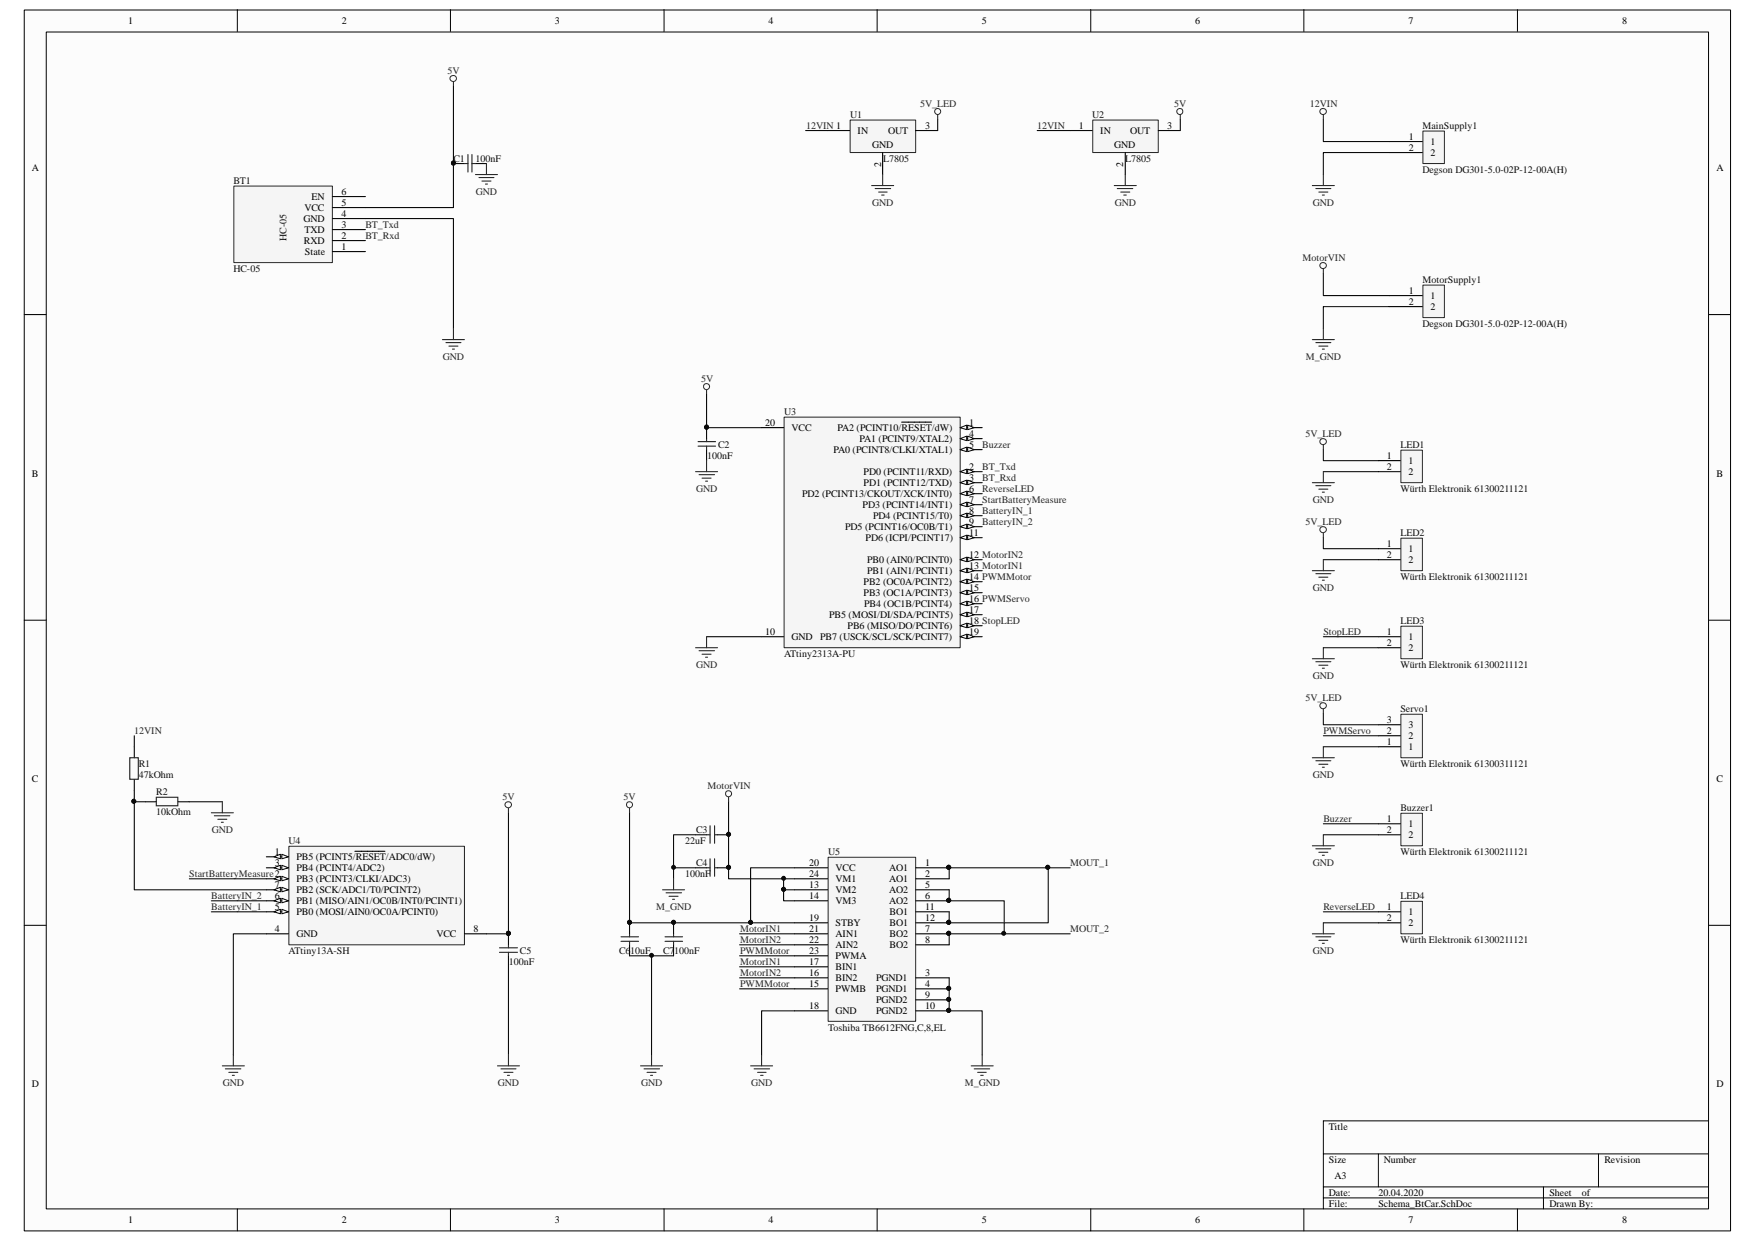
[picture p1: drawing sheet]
<svg xmlns="http://www.w3.org/2000/svg" width="297mm" height="210mm" viewBox="0 0 297 210" stroke-linecap="round" stroke-linejoin="round" font-family="sans-serif">
<path d="M4.2 1.8h288.7v206.6h-288.7z" fill="#fcfcfc"/>
<path d="M4.1 1.7h288.8v206.7h-288.8z" fill="none" stroke="#000" stroke-width=".17"/>
<path d="M7.9 5.5h281.3v199.1h-281.3z" fill="#fcfcfc"/>
<g fill="none" stroke="#000" stroke-width=".17">
<path d="M7.8 5.4h281.4v199.2h-281.4zM40.2 1.6v3.7M76.2 1.6v3.7M112.4 1.6v3.7M148.5 1.6v3.7M184.6 1.6v3.7M220.7 1.6v3.7M256.8 1.6v3.7M4.1 53.3h3.7M289.2 53.3h3.7M4.1 105h3.7M289.2 105h3.7"/>
<path d="M4.1 156.6h3.7M289.2 156.6h3.7M224 195.3h65.2M233.3 195.3v5.6M270.5 195.3v5.6M289.2 189.7h-65.2v14.9M40.2 204.6v3.8M76.2 204.6v3.8M112.4 204.6v3.8M148.5 204.6v3.8M184.6 204.6v3.8M220.7 204.6v3.8"/>
<path d="M224 200.9h65.2M224 202.8h65.2M256.8 204.6v3.8M261.2 200.9v3.7"/>
</g>
<path d="M132.8 70.7h29.7v38.9h-29.7z" fill="#f5f5f5"/>
<path d="M132.7 70.6h29.8v39h-29.8z" fill="none" stroke="#262626" stroke-width=".17"/>
<path d="M162.5 72.4h3.7" fill="none" stroke="#000" stroke-width=".19"/>
<path d="M162.5 72.4l1.1-.4v.7z" fill="#fcfcfc"/>
<path d="M162.5 72.4l1.1-.4v.7z" fill="none" stroke="#000" stroke-width=".17"/>
<path d="M163.8 72l1.1 .4-1.1 .3z" fill="#fcfcfc"/>
<path d="M163.8 72l1.1 .4-1.1 .3z" fill="none" stroke="#000" stroke-width=".17"/>
<path d="M152.6 71.5h5.1M162.5 79.8h3.7" fill="none" stroke="#000" stroke-width=".19"/>
<path d="M162.5 79.8l1.1-.4v.8z" fill="#fcfcfc"/>
<path d="M162.5 79.8l1.1-.4v.8z" fill="none" stroke="#000" stroke-width=".17"/>
<path d="M163.8 79.4l1.1 .4-1.1 .4z" fill="#fcfcfc"/>
<path d="M163.8 79.4l1.1 .4-1.1 .4z" fill="none" stroke="#000" stroke-width=".17"/>
<path d="M162.5 81.7h3.7" fill="none" stroke="#000" stroke-width=".19"/>
<path d="M162.5 81.7l1.1-.4v.7z" fill="#fcfcfc"/>
<path d="M162.5 81.7l1.1-.4v.7z" fill="none" stroke="#000" stroke-width=".17"/>
<path d="M163.8 81.3l1.1 .4-1.1 .3z" fill="#fcfcfc"/>
<path d="M163.8 81.3l1.1 .4-1.1 .3z" fill="none" stroke="#000" stroke-width=".17"/>
<path d="M162.5 74.3h3.7" fill="none" stroke="#000" stroke-width=".19"/>
<path d="M162.5 74.3l1.1-.5v.8z" fill="#fcfcfc"/>
<path d="M162.5 74.3l1.1-.5v.8z" fill="none" stroke="#000" stroke-width=".17"/>
<path d="M163.8 73.8l1.1 .5-1.1 .3z" fill="#fcfcfc"/>
<path d="M163.8 73.8l1.1 .5-1.1 .3z" fill="none" stroke="#000" stroke-width=".17"/>
<path d="M162.5 76.1h3.7" fill="none" stroke="#000" stroke-width=".19"/>
<path d="M162.5 76.1l1.1-.4v.8z" fill="#fcfcfc"/>
<path d="M162.5 76.1l1.1-.4v.8z" fill="none" stroke="#000" stroke-width=".17"/>
<path d="M163.8 75.7l1.1 .4-1.1 .4z" fill="#fcfcfc"/>
<path d="M163.8 75.7l1.1 .4-1.1 .4z" fill="none" stroke="#000" stroke-width=".17"/>
<path d="M162.5 83.6h3.7" fill="none" stroke="#000" stroke-width=".19"/>
<path d="M162.5 83.6l1.1-.5v.8z" fill="#fcfcfc"/>
<path d="M162.5 83.6l1.1-.5v.8z" fill="none" stroke="#000" stroke-width=".17"/>
<path d="M163.8 83.1l1.1 .5-1.1 .3z" fill="#fcfcfc"/>
<path d="M163.8 83.1l1.1 .5-1.1 .3z" fill="none" stroke="#000" stroke-width=".17"/>
<path d="M162.5 85.4h3.7" fill="none" stroke="#000" stroke-width=".19"/>
<path d="M162.5 85.4l1.1-.4v.8z" fill="#fcfcfc"/>
<path d="M162.5 85.4l1.1-.4v.8z" fill="none" stroke="#000" stroke-width=".17"/>
<path d="M163.8 85l1.1 .4-1.1 .4z" fill="#fcfcfc"/>
<path d="M163.8 85l1.1 .4-1.1 .4z" fill="none" stroke="#000" stroke-width=".17"/>
<path d="M162.5 87.3h3.7" fill="none" stroke="#000" stroke-width=".19"/>
<path d="M162.5 87.3l1.1-.4v.7z" fill="#fcfcfc"/>
<path d="M162.5 87.3l1.1-.4v.7z" fill="none" stroke="#000" stroke-width=".17"/>
<path d="M163.8 86.9l1.1 .4-1.1 .3z" fill="#fcfcfc"/>
<path d="M163.8 86.9l1.1 .4-1.1 .3z" fill="none" stroke="#000" stroke-width=".17"/>
<path d="M162.5 89.2h3.7" fill="none" stroke="#000" stroke-width=".19"/>
<path d="M162.5 89.2l1.1-.5v.8z" fill="#fcfcfc"/>
<path d="M162.5 89.2l1.1-.5v.8z" fill="none" stroke="#000" stroke-width=".17"/>
<path d="M163.8 88.7l1.1 .5-1.1 .3z" fill="#fcfcfc"/>
<path d="M163.8 88.7l1.1 .5-1.1 .3z" fill="none" stroke="#000" stroke-width=".17"/>
<path d="M128.9 72.4h3.7M128.9 107.8h3.7M162.5 107.8h3.7" fill="none" stroke="#000" stroke-width=".19"/>
<path d="M162.5 107.8l1.1-.4v.7z" fill="#fcfcfc"/>
<path d="M162.5 107.8l1.1-.4v.7z" fill="none" stroke="#000" stroke-width=".17"/>
<path d="M163.8 107.4l1.1 .4-1.1 .3z" fill="#fcfcfc"/>
<path d="M163.8 107.4l1.1 .4-1.1 .3z" fill="none" stroke="#000" stroke-width=".17"/>
<path d="M162.5 105.9h3.7" fill="none" stroke="#000" stroke-width=".19"/>
<path d="M162.5 105.9l1.1-.4v.8z" fill="#fcfcfc"/>
<path d="M162.5 105.9l1.1-.4v.8z" fill="none" stroke="#000" stroke-width=".17"/>
<path d="M163.8 105.5l1.1 .4-1.1 .4z" fill="#fcfcfc"/>
<path d="M163.8 105.5l1.1 .4-1.1 .4z" fill="none" stroke="#000" stroke-width=".17"/>
<path d="M162.5 104.1h3.7" fill="none" stroke="#000" stroke-width=".19"/>
<path d="M162.5 104.1l1.1-.5v.8z" fill="#fcfcfc"/>
<path d="M162.5 104.1l1.1-.5v.8z" fill="none" stroke="#000" stroke-width=".17"/>
<path d="M163.8 103.6l1.1 .5-1.1 .3z" fill="#fcfcfc"/>
<path d="M163.8 103.6l1.1 .5-1.1 .3z" fill="none" stroke="#000" stroke-width=".17"/>
<path d="M162.5 102.2h3.7" fill="none" stroke="#000" stroke-width=".19"/>
<path d="M162.5 102.2l1.1-.4v.7z" fill="#fcfcfc"/>
<path d="M162.5 102.2l1.1-.4v.7z" fill="none" stroke="#000" stroke-width=".17"/>
<path d="M163.8 101.8l1.1 .4-1.1 .3z" fill="#fcfcfc"/>
<path d="M163.8 101.8l1.1 .4-1.1 .3z" fill="none" stroke="#000" stroke-width=".17"/>
<path d="M162.5 100.3h3.7" fill="none" stroke="#000" stroke-width=".19"/>
<path d="M162.5 100.3l1.1-.4v.8z" fill="#fcfcfc"/>
<path d="M162.5 100.3l1.1-.4v.8z" fill="none" stroke="#000" stroke-width=".17"/>
<path d="M163.8 99.9l1.1 .4-1.1 .4z" fill="#fcfcfc"/>
<path d="M163.8 99.9l1.1 .4-1.1 .4z" fill="none" stroke="#000" stroke-width=".17"/>
<path d="M162.5 98.5h3.7" fill="none" stroke="#000" stroke-width=".19"/>
<path d="M162.5 98.5l1.1-.5v.8z" fill="#fcfcfc"/>
<path d="M162.5 98.5l1.1-.5v.8z" fill="none" stroke="#000" stroke-width=".17"/>
<path d="M163.8 98l1.1 .5-1.1 .3z" fill="#fcfcfc"/>
<path d="M163.8 98l1.1 .5-1.1 .3z" fill="none" stroke="#000" stroke-width=".17"/>
<path d="M162.5 96.6h3.7" fill="none" stroke="#000" stroke-width=".19"/>
<path d="M162.5 96.6l1.1-.4v.7z" fill="#fcfcfc"/>
<path d="M162.5 96.6l1.1-.4v.7z" fill="none" stroke="#000" stroke-width=".17"/>
<path d="M163.8 96.2l1.1 .4-1.1 .3z" fill="#fcfcfc"/>
<path d="M163.8 96.2l1.1 .4-1.1 .3z" fill="none" stroke="#000" stroke-width=".17"/>
<path d="M162.5 94.7h3.7" fill="none" stroke="#000" stroke-width=".19"/>
<path d="M162.5 94.7l1.1-.4v.8z" fill="#fcfcfc"/>
<path d="M162.5 94.7l1.1-.4v.8z" fill="none" stroke="#000" stroke-width=".17"/>
<path d="M163.8 94.3l1.1 .4-1.1 .4z" fill="#fcfcfc"/>
<path d="M163.8 94.3l1.1 .4-1.1 .4z" fill="none" stroke="#000" stroke-width=".17"/>
<path d="M162.5 91h3.7" fill="none" stroke="#000" stroke-width=".19"/>
<path d="M162.5 91l1.1-.4v.8z" fill="#fcfcfc"/>
<path d="M162.5 91l1.1-.4v.8z" fill="none" stroke="#000" stroke-width=".17"/>
<path d="M163.8 90.6l1.1 .4-1.1 .4z" fill="#fcfcfc"/>
<path d="M163.8 90.6l1.1 .4-1.1 .4z" fill="none" stroke="#000" stroke-width=".17"/>
<path d="M39.7 31.6h16.6v12.8h-16.6z" fill="#f5f5f5"/>
<path d="M39.6 31.5h16.7v12.9h-16.7z" fill="none" stroke="#262626" stroke-width=".17"/>
<path d="M56.3 38.9h5.5M56.3 37h5.5M56.3 35.1h5.5M56.3 33.3h5.5M56.3 42.6h5.5M56.3 40.7h5.5" fill="none" stroke="#000" stroke-width=".19"/>
<path d="M237.2 106.1h3.5v5.4h-3.5z" fill="#f5f5f5"/>
<path d="M237.1 106h3.6v5.5h-3.6z" fill="none" stroke="#262626" stroke-width=".17"/>
<path d="M233.3 107.8h3.7M233.3 109.6h3.7" fill="none" stroke="#000" stroke-width=".19"/>
<path d="M237.2 76.3h3.5v5.4h-3.5z" fill="#f5f5f5"/>
<path d="M237.1 76.2h3.6v5.5h-3.6z" fill="none" stroke="#262626" stroke-width=".17"/>
<path d="M233.3 78h3.7M233.3 79.8h3.7" fill="none" stroke="#000" stroke-width=".19"/>
<path d="M237.2 121h3.5v7.3h-3.5z" fill="#f5f5f5"/>
<path d="M237.1 120.9h3.6v7.4h-3.6z" fill="none" stroke="#262626" stroke-width=".17"/>
<path d="M233.3 126.4h3.7M233.3 124.5h3.7M233.3 122.7h3.7" fill="none" stroke="#000" stroke-width=".19"/>
<path d="M237.2 137.8h3.5v5.4h-3.5z" fill="#f5f5f5"/>
<path d="M237.1 137.7h3.6v5.5h-3.6z" fill="none" stroke="#262626" stroke-width=".17"/>
<path d="M233.3 139.4h3.7M233.3 141.3h3.7" fill="none" stroke="#000" stroke-width=".19"/>
<path d="M237.2 91.2h3.5v5.4h-3.5z" fill="#f5f5f5"/>
<g fill="none" stroke="#262626" stroke-width=".17">
<path d="M237.1 91.1h3.6v5.5h-3.6z"/>
<circle cx="119.6" cy="65.4" r=".52"/>
</g>
<path d="M233.3 92.9h3.7M233.3 94.7h3.7" fill="none" stroke="#000" stroke-width=".19"/>
<path d="M61.8 37h14.9v18.6M119.6 66.8v5.6h9.3M224 79.8h9.3M224 94.7h9.3M119.6 107.8h9.3M224 107.8h9.3M224 109.6h9.3M224 124.5h9.3M224 126.4h9.3M224 139.4h9.3M224 141.3h9.3" fill="none" stroke="#0e0e0e" stroke-width=".19"/>
<g fill="none" stroke="#262626" stroke-width=".19">
<path d="M222.1 31.4h3.7M222.7 31.9h2.6M223.2 32.5h1.5M223.8 33h.4M224 29.5v1.9M74.9 57.5h3.7M75.5 58h2.5M76 58.6h1.5M76.6 59.1h.3M76.7 55.6v1.9M119.6 66v.8M224 79.8v1.9"/>
<path d="M222.1 81.7h3.7M222.1 96.6h3.7M222.7 82.2h2.6M222.7 97.1h2.6M223.2 82.8h1.5M223.2 97.7h1.5M223.8 83.3h.4M223.8 98.2h.4M224 94.7v1.9M117.7 109.6h3.8M118.3 110.2h2.6M118.8 110.7h1.6"/>
<path d="M119.4 111.3h.4M119.6 107.8v1.8M222.1 111.5h3.7M222.7 112h2.6M223.2 112.6h1.5M223.8 113.1h.4M224 109.6v1.9M222.1 128.3h3.7M222.7 128.8h2.6M223.2 129.4h1.5M223.8 129.9h.4M224 126.4v1.9"/>
<path d="M222.1 143.2h3.7M222.7 143.7h2.6M223.2 144.3h1.5M223.8 144.8h.4M224 141.3v1.9M110.3 178.6v1.8M108.4 180.4h3.7M109 180.9h2.6M109.5 181.5h1.5M110.1 182h.3"/>
</g>
<circle cx="119.6" cy="72.3" r=".33" fill="#0e0e0e"/>
<circle cx="119.6" cy="72.3" r=".33" fill="none" stroke="#0e0e0e" stroke-width=".17"/>
<g fill="none" stroke="#262626" stroke-width=".17">
<circle cx="76.7" cy="13.3" r=".53"/>
<circle cx="224" cy="74.8" r=".54"/>
<circle cx="224" cy="89.7" r=".54"/>
<circle cx="224" cy="119.5" r=".54"/>
</g>
<path d="M76.7 13.9v.7M224 75.4v.7M224 90.3v.7M224 120.1v.7" fill="none" stroke="#262626" stroke-width=".19"/>
<path d="M76.7 14.6v20.5h-14.9M224 76.1v1.9h9.3M224 91v1.9h9.3M224 120.8v1.9h9.3" fill="none" stroke="#0e0e0e" stroke-width=".19"/>
<path d="M237.2 152.7h3.5v5.4h-3.5z" fill="#f5f5f5"/>
<path d="M237.1 152.6h3.6v5.5h-3.6z" fill="none" stroke="#262626" stroke-width=".17"/>
<path d="M233.3 154.3h3.7M233.3 156.2h3.7" fill="none" stroke="#000" stroke-width=".19"/>
<path d="M222.1 158.1h3.7M222.7 158.6h2.6M223.2 159.2h1.5M223.8 159.7h.4M224 156.2v1.9" fill="none" stroke="#262626" stroke-width=".19"/>
<path d="M224 156.2h9.3M224 154.3h9.3" fill="none" stroke="#0e0e0e" stroke-width=".19"/>
<path d="M49 143.3h29.6v16.6h-29.6z" fill="#f5f5f5"/>
<path d="M48.9 143.3h29.7v16.6h-29.7z" fill="none" stroke="#262626" stroke-width=".17"/>
<path d="M45.1 145h3.7" fill="none" stroke="#000" stroke-width=".19"/>
<path d="M47.7 144.6l1.1 .4-1.1 .4z" fill="#fcfcfc"/>
<path d="M47.7 144.6l1.1 .4-1.1 .4z" fill="none" stroke="#000" stroke-width=".17"/>
<path d="M46.4 145l1.1-.4v.8z" fill="#fcfcfc"/>
<path d="M46.4 145l1.1-.4v.8z" fill="none" stroke="#000" stroke-width=".17"/>
<path d="M45.1 148.8h3.7M60.1 144.1h5" fill="none" stroke="#000" stroke-width=".19"/>
<path d="M47.7 148.3l1.1 .5-1.1 .3z" fill="#fcfcfc"/>
<path d="M47.7 148.3l1.1 .5-1.1 .3z" fill="none" stroke="#000" stroke-width=".17"/>
<path d="M46.4 148.8l1.1-.5v.8z" fill="#fcfcfc"/>
<path d="M46.4 148.8l1.1-.5v.8z" fill="none" stroke="#000" stroke-width=".17"/>
<path d="M45.1 146.9h3.7" fill="none" stroke="#000" stroke-width=".19"/>
<path d="M47.7 146.5l1.1 .4-1.1 .3z" fill="#fcfcfc"/>
<path d="M47.7 146.5l1.1 .4-1.1 .3z" fill="none" stroke="#000" stroke-width=".17"/>
<path d="M46.4 146.9l1.1-.4v.7z" fill="#fcfcfc"/>
<path d="M46.4 146.9l1.1-.4v.7z" fill="none" stroke="#000" stroke-width=".17"/>
<path d="M45.1 158.1h3.7M45.1 154.3h3.7" fill="none" stroke="#000" stroke-width=".19"/>
<path d="M47.7 153.9l1.1 .4-1.1 .4z" fill="#fcfcfc"/>
<path d="M47.7 153.9l1.1 .4-1.1 .4z" fill="none" stroke="#000" stroke-width=".17"/>
<path d="M46.4 154.3l1.1-.4v.8z" fill="#fcfcfc"/>
<path d="M46.4 154.3l1.1-.4v.8z" fill="none" stroke="#000" stroke-width=".17"/>
<path d="M45.1 152.5h3.7" fill="none" stroke="#000" stroke-width=".19"/>
<path d="M47.7 152.1l1.1 .4-1.1 .3z" fill="#fcfcfc"/>
<path d="M47.7 152.1l1.1 .4-1.1 .3z" fill="none" stroke="#000" stroke-width=".17"/>
<path d="M46.4 152.5l1.1-.4v.7z" fill="#fcfcfc"/>
<path d="M46.4 152.5l1.1-.4v.7z" fill="none" stroke="#000" stroke-width=".17"/>
<path d="M45.1 150.6h3.7" fill="none" stroke="#000" stroke-width=".19"/>
<path d="M47.7 150.2l1.1 .4-1.1 .4z" fill="#fcfcfc"/>
<path d="M47.7 150.2l1.1 .4-1.1 .4z" fill="none" stroke="#000" stroke-width=".17"/>
<path d="M46.4 150.6l1.1-.4v.8z" fill="#fcfcfc"/>
<path d="M46.4 150.6l1.1-.4v.8z" fill="none" stroke="#000" stroke-width=".17"/>
<path d="M78.6 158.1h3.7" fill="none" stroke="#000" stroke-width=".19"/>
<path d="M185 20.4h11v5.4h-11z" fill="#f5f5f5"/>
<path d="M185 20.3h11v5.5h-11z" fill="none" stroke="#262626" stroke-width=".17"/>
<path d="M181.1 22.1h3.8M190.5 25.8v3.7M196 22.1h3.8" fill="none" stroke="#000" stroke-width=".19"/>
<path d="M144 20.4h11v5.4h-11z" fill="#f5f5f5"/>
<path d="M143.9 20.3h11.1v5.5h-11.1z" fill="none" stroke="#262626" stroke-width=".17"/>
<path d="M140.1 22.1h3.7M149.4 25.8v3.7M155 22.1h3.7" fill="none" stroke="#000" stroke-width=".19"/>
<path d="M140.2 145.2h14.8v27.7h-14.8z" fill="#f5f5f5"/>
<path d="M140.2 145.1h14.8v27.8h-14.8z" fill="none" stroke="#262626" stroke-width=".17"/>
<path d="M155 146.9h5.7" fill="none" stroke="#000" stroke-width=".19"/>
<circle cx="160.6" cy="146.8" r=".33" fill="#0e0e0e"/>
<circle cx="160.6" cy="146.8" r=".33" fill="none" stroke="#0e0e0e" stroke-width=".17"/>
<path d="M155 148.8h5.7M155 165.5h5.7M155 167.4h5.7" fill="none" stroke="#000" stroke-width=".19"/>
<circle cx="160.6" cy="167.3" r=".33" fill="#0e0e0e"/>
<circle cx="160.6" cy="167.3" r=".33" fill="none" stroke="#0e0e0e" stroke-width=".17"/>
<path d="M155 150.6h5.7M155 152.5h5.7" fill="none" stroke="#000" stroke-width=".19"/>
<circle cx="160.6" cy="152.4" r=".33" fill="#0e0e0e"/>
<circle cx="160.6" cy="152.4" r=".33" fill="none" stroke="#0e0e0e" stroke-width=".17"/>
<path d="M155 158.1h5.7" fill="none" stroke="#000" stroke-width=".19"/>
<circle cx="160.6" cy="158" r=".33" fill="#0e0e0e"/>
<circle cx="160.6" cy="158" r=".33" fill="none" stroke="#0e0e0e" stroke-width=".17"/>
<path d="M155 159.9h5.7M155 169.2h5.7" fill="none" stroke="#000" stroke-width=".19"/>
<circle cx="160.6" cy="169.2" r=".33" fill="#0e0e0e"/>
<circle cx="160.6" cy="169.2" r=".33" fill="none" stroke="#0e0e0e" stroke-width=".17"/>
<path d="M155 171.1h5.7" fill="none" stroke="#000" stroke-width=".19"/>
<circle cx="160.6" cy="171" r=".33" fill="#0e0e0e"/>
<circle cx="160.6" cy="171" r=".33" fill="none" stroke="#0e0e0e" stroke-width=".17"/>
<path d="M155 154.3h5.7M155 156.2h5.7" fill="none" stroke="#000" stroke-width=".19"/>
<circle cx="160.6" cy="156.1" r=".33" fill="#0e0e0e"/>
<circle cx="160.6" cy="156.1" r=".33" fill="none" stroke="#0e0e0e" stroke-width=".17"/>
<path d="M134.5 150.6h5.6M134.5 152.5h5.6M134.5 156.2h5.6M134.5 146.9h5.6M134.5 158.1h5.6M134.5 159.9h5.6M134.5 148.8h5.6M134.5 167.4h5.6M134.5 165.5h5.6M134.5 163.7h5.6M134.5 171.1h5.6M134.5 161.8h5.6" fill="none" stroke="#000" stroke-width=".19"/>
<circle cx="160.6" cy="146.8" r=".33" fill="#0e0e0e"/>
<circle cx="160.6" cy="146.8" r=".33" fill="none" stroke="#0e0e0e" stroke-width=".17"/>
<circle cx="160.6" cy="167.3" r=".33" fill="#0e0e0e"/>
<circle cx="160.6" cy="167.3" r=".33" fill="none" stroke="#0e0e0e" stroke-width=".17"/>
<circle cx="160.6" cy="152.4" r=".33" fill="#0e0e0e"/>
<circle cx="160.6" cy="152.4" r=".33" fill="none" stroke="#0e0e0e" stroke-width=".17"/>
<circle cx="160.6" cy="158" r=".33" fill="#0e0e0e"/>
<circle cx="160.6" cy="158" r=".33" fill="none" stroke="#0e0e0e" stroke-width=".17"/>
<circle cx="160.6" cy="169.2" r=".33" fill="#0e0e0e"/>
<circle cx="160.6" cy="169.2" r=".33" fill="none" stroke="#0e0e0e" stroke-width=".17"/>
<circle cx="160.6" cy="171" r=".33" fill="#0e0e0e"/>
<circle cx="160.6" cy="171" r=".33" fill="none" stroke="#0e0e0e" stroke-width=".17"/>
<circle cx="160.6" cy="156.1" r=".33" fill="#0e0e0e"/>
<circle cx="160.6" cy="156.1" r=".33" fill="none" stroke="#0e0e0e" stroke-width=".17"/>
<path d="M240.9 22.3h3.6v5.4h-3.6z" fill="#f5f5f5"/>
<g fill="none" stroke="#262626" stroke-width=".17">
<path d="M240.8 22.2h3.7v5.5h-3.7z"/>
<circle cx="158.7" cy="18.9" r=".51"/>
<circle cx="199.7" cy="18.9" r=".51"/>
</g>
<path d="M235.2 25.8h5.5M235.2 24h5.5" fill="none" stroke="#000" stroke-width=".19"/>
<path d="M158.7 19.5v.7M199.8 19.5v.7M147.5 31.4h3.8M148.1 31.9h2.6M148.7 32.5h1.5M149.2 33h.4M149.4 29.5v1.9M188.6 31.4h3.7M189.1 31.9h2.6M189.7 32.5h1.5M190.2 33h.4M190.5 29.5v1.9" fill="none" stroke="#262626" stroke-width=".19"/>
<path d="M136.4 22.1h3.7M175.6 22.1h5.5M132.6 148.8v1.8h1.9" fill="none" stroke="#0e0e0e" stroke-width=".19"/>
<circle cx="132.6" cy="150.5" r=".33" fill="#0e0e0e"/>
<circle cx="132.6" cy="150.5" r=".33" fill="none" stroke="#0e0e0e" stroke-width=".17"/>
<circle cx="132.6" cy="148.7" r=".33" fill="#0e0e0e"/>
<circle cx="132.6" cy="148.7" r=".33" fill="none" stroke="#0e0e0e" stroke-width=".17"/>
<path d="M132.6 150.6v1.9h1.9" fill="none" stroke="#0e0e0e" stroke-width=".19"/>
<circle cx="132.6" cy="150.5" r=".33" fill="#0e0e0e"/>
<circle cx="132.6" cy="150.5" r=".33" fill="none" stroke="#0e0e0e" stroke-width=".17"/>
<path d="M134.5 146.9h-7.5v9.3h7.5" fill="none" stroke="#0e0e0e" stroke-width=".19"/>
<circle cx="127" cy="156.1" r=".33" fill="#0e0e0e"/>
<circle cx="127" cy="156.1" r=".33" fill="none" stroke="#0e0e0e" stroke-width=".17"/>
<path d="M106.5 156.2v1.9M106.5 159.9v1.9" fill="none" stroke="#000" stroke-width=".19"/>
<circle cx="106.6" cy="156.1" r=".33" fill="#0e0e0e"/>
<circle cx="106.6" cy="156.1" r=".33" fill="none" stroke="#0e0e0e" stroke-width=".17"/>
<path d="M105.1 158.6h3M105.1 159.3h3M106.5 158.1v.5M106.5 159.3v.6" fill="none" stroke="#1c1c1c" stroke-width=".19"/>
<circle cx="106.6" cy="156.1" r=".33" fill="#0e0e0e"/>
<circle cx="106.6" cy="156.1" r=".33" fill="none" stroke="#0e0e0e" stroke-width=".17"/>
<path d="M114 156.2v1.9M114 159.9v1.9" fill="none" stroke="#000" stroke-width=".19"/>
<circle cx="114" cy="156.1" r=".33" fill="#0e0e0e"/>
<circle cx="114" cy="156.1" r=".33" fill="none" stroke="#0e0e0e" stroke-width=".17"/>
<path d="M112.6 158.6h2.9M112.6 159.3h2.9M114 158.1v.5M114 159.3v.6" fill="none" stroke="#1c1c1c" stroke-width=".19"/>
<circle cx="114" cy="156.1" r=".33" fill="#0e0e0e"/>
<circle cx="114" cy="156.1" r=".33" fill="none" stroke="#0e0e0e" stroke-width=".17"/>
<path d="M106.5 137.6v18.6h20.5" fill="none" stroke="#0e0e0e" stroke-width=".19"/>
<circle cx="106.6" cy="156.1" r=".33" fill="#0e0e0e"/>
<circle cx="106.6" cy="156.1" r=".33" fill="none" stroke="#0e0e0e" stroke-width=".17"/>
<circle cx="127" cy="156.1" r=".33" fill="#0e0e0e"/>
<circle cx="127" cy="156.1" r=".33" fill="none" stroke="#0e0e0e" stroke-width=".17"/>
<path d="M106.5 161.8h7.5M110.3 161.8v16.8" fill="none" stroke="#0e0e0e" stroke-width=".19"/>
<circle cx="110.3" cy="161.7" r=".33" fill="#0e0e0e"/>
<circle cx="110.3" cy="161.7" r=".33" fill="none" stroke="#0e0e0e" stroke-width=".17"/>
<circle cx="106.5" cy="136.2" r=".52" fill="none" stroke="#262626" stroke-width=".17"/>
<path d="M106.5 136.8v.8M128.9 178.6v1.8M127 180.4h3.8M127.6 180.9h2.7M128.2 181.5h1.5M128.7 182h.5" fill="none" stroke="#262626" stroke-width=".19"/>
<path d="M125.2 158.1h9.3M125.2 159.9h9.3M125.2 167.4h9.3M125.2 161.8h9.3M125.2 163.7h9.3M125.2 165.5h9.3M134.5 171.1h-5.6v7.5" fill="none" stroke="#0e0e0e" stroke-width=".19"/>
<path d="M240.9 48.3h3.6v5.5h-3.6z" fill="#f5f5f5"/>
<path d="M240.8 48.3h3.7v5.5h-3.7z" fill="none" stroke="#262626" stroke-width=".17"/>
<path d="M235.2 51.9h5.5M235.2 50h5.5" fill="none" stroke="#000" stroke-width=".19"/>
<path d="M222.1 57.5h3.7M222.7 58h2.6M223.2 58.6h1.5M223.8 59.1h.4M224 55.6v1.9" fill="none" stroke="#262626" stroke-width=".19"/>
<path d="M160.7 165.5v5.6h5.5v7.5" fill="none" stroke="#0e0e0e" stroke-width=".19"/>
<circle cx="160.6" cy="171" r=".33" fill="#0e0e0e"/>
<circle cx="160.6" cy="171" r=".33" fill="none" stroke="#0e0e0e" stroke-width=".17"/>
<path d="M166.2 178.6v1.8M164.4 180.4h3.7M164.9 180.9h2.6M165.5 181.5h1.4M166 182h.4" fill="none" stroke="#262626" stroke-width=".19"/>
<path d="M160.7 148.8v-1.9h16.7v9.3h-16.7v-1.9" fill="none" stroke="#0e0e0e" stroke-width=".19"/>
<circle cx="160.6" cy="156.1" r=".33" fill="#0e0e0e"/>
<circle cx="160.6" cy="156.1" r=".33" fill="none" stroke="#0e0e0e" stroke-width=".17"/>
<circle cx="177.3" cy="146.8" r=".33" fill="#0e0e0e"/>
<circle cx="177.3" cy="146.8" r=".33" fill="none" stroke="#0e0e0e" stroke-width=".17"/>
<circle cx="160.6" cy="146.8" r=".33" fill="#0e0e0e"/>
<circle cx="160.6" cy="146.8" r=".33" fill="none" stroke="#0e0e0e" stroke-width=".17"/>
<path d="M177.4 146.9h3.7" fill="none" stroke="#0e0e0e" stroke-width=".19"/>
<circle cx="177.3" cy="146.8" r=".33" fill="#0e0e0e"/>
<circle cx="177.3" cy="146.8" r=".33" fill="none" stroke="#0e0e0e" stroke-width=".17"/>
<path d="M181.1 158.1h-20.4v1.8" fill="none" stroke="#0e0e0e" stroke-width=".19"/>
<circle cx="160.6" cy="158" r=".33" fill="#0e0e0e"/>
<circle cx="160.6" cy="158" r=".33" fill="none" stroke="#0e0e0e" stroke-width=".17"/>
<path d="M160.7 150.6v1.9h9.3v5.6" fill="none" stroke="#0e0e0e" stroke-width=".19"/>
<circle cx="160.6" cy="152.4" r=".33" fill="#0e0e0e"/>
<circle cx="160.6" cy="152.4" r=".33" fill="none" stroke="#0e0e0e" stroke-width=".17"/>
<circle cx="169.9" cy="158" r=".33" fill="#0e0e0e"/>
<circle cx="169.9" cy="158" r=".33" fill="none" stroke="#0e0e0e" stroke-width=".17"/>
<path d="M123.3 135.7v13.1h11.2M114 146.9h3.7M117.7 141.3h-3.7v7.5" fill="none" stroke="#0e0e0e" stroke-width=".19"/>
<circle cx="114" cy="146.8" r=".33" fill="#0e0e0e"/>
<circle cx="114" cy="146.8" r=".33" fill="none" stroke="#0e0e0e" stroke-width=".17"/>
<path d="M112.1 150.6h3.8M112.7 151.1h2.7M113.2 151.7h1.6M113.8 152.2h.4M114 148.8v1.8" fill="none" stroke="#262626" stroke-width=".19"/>
<path d="M121.5 146.9h1.8" fill="none" stroke="#000" stroke-width=".19"/>
<circle cx="123.3" cy="146.8" r=".33" fill="#0e0e0e"/>
<circle cx="123.3" cy="146.8" r=".33" fill="none" stroke="#0e0e0e" stroke-width=".17"/>
<path d="M117.7 146.9h1.9" fill="none" stroke="#000" stroke-width=".19"/>
<path d="M119.6 146.9h.6M120.2 145.4v2.9M120.9 145.4v2.9M120.9 146.9h.6" fill="none" stroke="#1c1c1c" stroke-width=".19"/>
<circle cx="123.3" cy="146.8" r=".33" fill="#0e0e0e"/>
<circle cx="123.3" cy="146.8" r=".33" fill="none" stroke="#0e0e0e" stroke-width=".17"/>
<path d="M121.5 141.3h1.8" fill="none" stroke="#000" stroke-width=".19"/>
<circle cx="123.3" cy="141.2" r=".33" fill="#0e0e0e"/>
<circle cx="123.3" cy="141.2" r=".33" fill="none" stroke="#0e0e0e" stroke-width=".17"/>
<path d="M117.7 141.3h1.9" fill="none" stroke="#000" stroke-width=".19"/>
<path d="M120.2 139.8v2.9M120.9 139.8v2.9M119.6 141.3h.6M120.9 141.3h.6" fill="none" stroke="#1c1c1c" stroke-width=".19"/>
<circle cx="123.3" cy="141.2" r=".33" fill="#0e0e0e"/>
<circle cx="123.3" cy="141.2" r=".33" fill="none" stroke="#0e0e0e" stroke-width=".17"/>
<path d="M76.7 27.7h1.9M80.5 27.7h1.8" fill="none" stroke="#000" stroke-width=".19"/>
<circle cx="76.7" cy="27.6" r=".35" fill="#0e0e0e"/>
<circle cx="76.7" cy="27.6" r=".35" fill="none" stroke="#0e0e0e" stroke-width=".17"/>
<path d="M78.6 27.7h.6M79.2 26.2v2.9M79.9 26.2v2.9M79.9 27.7h.6" fill="none" stroke="#1c1c1c" stroke-width=".19"/>
<circle cx="76.7" cy="27.6" r=".35" fill="#0e0e0e"/>
<circle cx="76.7" cy="27.6" r=".35" fill="none" stroke="#0e0e0e" stroke-width=".17"/>
<path d="M80.5 29.5h3.7M81.1 30.1h2.5M81.6 30.6h1.5M82.2 31.2h.3M82.3 27.7v1.8" fill="none" stroke="#262626" stroke-width=".19"/>
<path d="M119.6 72.4v1.9" fill="none" stroke="#000" stroke-width=".19"/>
<circle cx="119.6" cy="72.3" r=".33" fill="#0e0e0e"/>
<circle cx="119.6" cy="72.3" r=".33" fill="none" stroke="#0e0e0e" stroke-width=".17"/>
<path d="M119.6 76.1v1.9" fill="none" stroke="#000" stroke-width=".19"/>
<path d="M118.1 75.5h3M118.1 74.8h3M119.6 74.3v.5M119.6 75.5v.6" fill="none" stroke="#1c1c1c" stroke-width=".19"/>
<circle cx="119.6" cy="72.3" r=".33" fill="#0e0e0e"/>
<circle cx="119.6" cy="72.3" r=".33" fill="none" stroke="#0e0e0e" stroke-width=".17"/>
<path d="M117.7 79.8h3.8M119.6 78v1.8M118.3 80.3h2.6M118.8 80.9h1.6M119.4 81.4h.4" fill="none" stroke="#262626" stroke-width=".19"/>
<path d="M86.1 158.1v1.8" fill="none" stroke="#000" stroke-width=".19"/>
<circle cx="86.1" cy="158" r=".35" fill="#0e0e0e"/>
<circle cx="86.1" cy="158" r=".35" fill="none" stroke="#0e0e0e" stroke-width=".17"/>
<path d="M86.1 161.8v1.9" fill="none" stroke="#000" stroke-width=".19"/>
<path d="M86.1 159.9v.5M84.5 161.2h3.1M84.5 160.4h3.1M86.1 161.2v.6" fill="none" stroke="#1c1c1c" stroke-width=".19"/>
<circle cx="86.1" cy="158" r=".35" fill="#0e0e0e"/>
<circle cx="86.1" cy="158" r=".35" fill="none" stroke="#0e0e0e" stroke-width=".17"/>
<path d="M86.1 137.6v20.5h-3.8" fill="none" stroke="#0e0e0e" stroke-width=".19"/>
<circle cx="86.1" cy="158" r=".35" fill="#0e0e0e"/>
<circle cx="86.1" cy="158" r=".35" fill="none" stroke="#0e0e0e" stroke-width=".17"/>
<path d="M22.7 133.9v1.8h1.9M32 148.8h13.1M35.8 154.3h9.3M35.8 152.5h9.3M45.1 158.1h-5.6v20.5M86.1 163.7v14.9" fill="none" stroke="#0e0e0e" stroke-width=".19"/>
<path d="M86.1 136.8v.8M123.3 135v.7M39.5 178.6v1.8M86.1 178.6v1.8M37.6 180.4h3.8M38.1 180.9h2.7M38.7 181.5h1.6M39.3 182h.4M84.2 180.4h3.7M84.8 180.9h2.5M85.3 181.5h1.5M85.9 182h.3" fill="none" stroke="#262626" stroke-width=".19"/>
<g fill="none" stroke="#262626" stroke-width=".17">
<circle cx="86" cy="136.2" r=".53"/>
<circle cx="123.3" cy="134.4" r=".52"/>
</g>
<path d="M22.7 126.4v1.9M22.7 132v1.9M24.6 135.7h1.9M30.2 135.7h1.8" fill="none" stroke="#000" stroke-width=".19"/>
<path d="M22 128.3h1.4v3.6h-1.4zM26.5 135h3.6v1.4h-3.6z" fill="none" stroke="#1c1c1c" stroke-width=".19"/>
<circle cx="22.6" cy="135.6" r=".33" fill="#0e0e0e"/>
<circle cx="22.6" cy="135.6" r=".33" fill="none" stroke="#0e0e0e" stroke-width=".17"/>
<path d="M22.7 135.7v14.9h22.4M32 135.7h5.6" fill="none" stroke="#0e0e0e" stroke-width=".19"/>
<circle cx="22.6" cy="135.6" r=".33" fill="#0e0e0e"/>
<circle cx="22.6" cy="135.6" r=".33" fill="none" stroke="#0e0e0e" stroke-width=".17"/>
<path d="M158.7 20.2v1.9M199.8 20.2v1.9M224 20.2v3.8h11.2M235.2 25.8h-11.2v3.7M224 46.3v3.7h11.2M235.2 51.9h-11.2v3.7M22.7 124.5v1.9" fill="none" stroke="#0e0e0e" stroke-width=".19"/>
<path d="M224 19.5v.7M224 45.6v.7M35.8 137.6h3.7M36.3 138.1h2.6M36.9 138.7h1.5M37.5 139.2h.3M37.6 135.7v1.9" fill="none" stroke="#262626" stroke-width=".19"/>
<g fill="none" stroke="#262626" stroke-width=".17">
<circle cx="224" cy="18.9" r=".54"/>
<circle cx="224" cy="44.9" r=".54"/>
</g>
<g font-size="1.7">
<text x="21.7" y="4.1">1</text>
<text x="57.9" y="4.1">2</text>
<text x="93.9" y="4.1">3</text>
<text x="130.1" y="4.1">4</text>
<text x="166.2" y="4.1">5</text>
<text x="202.3" y="4.1">6</text>
<text x="238.4" y="4.1">7</text>
<text x="274.5" y="4.1">8</text>
<text x="145.2" y="22.7">IN</text>
<text x="150.3" y="22.7">OUT</text>
<text x="156.6" y="21.8">3</text>
<text x="182.6" y="21.8">1</text>
<text x="186.2" y="22.7">IN</text>
<text x="191.3" y="22.7">OUT</text>
<text x="197.6" y="21.8">3</text>
<text x="238.5" y="23.6">1</text>
<text x="5.4" y="29">A</text>
<text x="147.6" y="25.1">GND</text>
<text x="149.1" y="28.2" transform="rotate(-90 149.1 28.2)">2</text>
<text x="188.6" y="25.1">GND</text>
<text x="190.1" y="28.2" transform="rotate(-90 190.1 28.2)">2</text>
<text x="238.5" y="25.5">2</text>
<text x="242.1" y="26.4">2</text>
<text x="242.1" y="24.6">1</text>
<text x="290.5" y="29">A</text>
<text x="51.5" y="35.7">VCC</text>
<text x="52.7" y="33.9">EN</text>
<text x="57.8" y="32.9">6</text>
<text x="57.8" y="34.8">5</text>
<text x="51.3" y="37.6">GND</text>
<text x="51.4" y="41.3">RXD</text>
<text x="51.5" y="39.5">TXD</text>
<text x="57.8" y="36.7">4</text>
<text x="57.8" y="40.4">2</text>
<text x="57.8" y="38.5">3</text>
<text x="51.6" y="43.2">State</text>
<text x="57.8" y="42.2">1</text>
<text x="238.5" y="51.6">2</text>
<text x="238.5" y="49.7">1</text>
<text x="242.1" y="52.5">2</text>
<text x="242.1" y="50.6">1</text>
<text x="129.5" y="72.1">20</text>
<text x="134" y="73">VCC</text>
<text x="141.1" y="76.7">PA0 (PCINT8/CLKI/XTAL1)</text>
<text x="141.8" y="73">PA2 (PCINT10/RESET/dW)</text>
<text x="145.5" y="74.8">PA1 (PCINT9/XTAL2)</text>
<text x="164" y="75.8">5</text>
<text x="164" y="72.1">1</text>
<text x="164" y="73.9">4</text>
<text x="234.7" y="77.6">1</text>
<text x="5.4" y="80.7">B</text>
<text x="146.2" y="80.4">PD0 (PCINT11/RXD)</text>
<text x="146.2" y="82.3">PD1 (PCINT12/TXD)</text>
<text x="164" y="83.2">6</text>
<text x="164" y="79.5">2</text>
<text x="164" y="81.4">3</text>
<text x="234.7" y="79.5">2</text>
<text x="238.4" y="78.6">1</text>
<text x="238.4" y="80.4">2</text>
<text x="290.5" y="80.7">B</text>
<text x="135.8" y="84.2">PD2 (PCINT13/CKOUT/XCK/INT0)</text>
<text x="143" y="89.7">PD5 (PCINT16/OC0B/T1)</text>
<text x="146" y="86">PD3 (PCINT14/INT1)</text>
<text x="147.8" y="87.9">PD4 (PCINT15/T0)</text>
<text x="164" y="88.8">9</text>
<text x="164" y="85.1">7</text>
<text x="164" y="87">8</text>
<text x="146.5" y="91.6">PD6 (ICPI/PCINT17)</text>
<text x="146.8" y="95.3">PB0 (AIN0/PCINT0)</text>
<text x="164" y="94.4">12 MotorIN2</text>
<text x="164" y="90.7">11</text>
<text x="234.7" y="92.5">1</text>
<text x="234.7" y="94.4">2</text>
<text x="238.4" y="93.5">1</text>
<text x="238.4" y="95.3">2</text>
<text x="146.2" y="100.9">PB3 (OC1A/PCINT3)</text>
<text x="146.2" y="99.1">PB2 (OC0A/PCINT2)</text>
<text x="146.8" y="97.2">PB1 (AIN1/PCINT1)</text>
<text x="164" y="96.3">13 MotorIN1</text>
<text x="164" y="101.9">16 PWMServo</text>
<text x="164" y="100">15</text>
<text x="164" y="98.1">14 PWMMotor</text>
<text x="129.5" y="107.4">10</text>
<text x="140.3" y="104.6">PB5 (MOSI/DI/SDA/PCINT5)</text>
<text x="143.5" y="106.5">PB6 (MISO/DO/PCINT6)</text>
<text x="146.3" y="102.8">PB4 (OC1B/PCINT4)</text>
<text x="164" y="103.7">17</text>
<text x="164" y="107.4">19</text>
<text x="164" y="105.6">18 StopLED</text>
<text x="234.7" y="107.4">1</text>
<text x="134" y="108.4">GND</text>
<text x="138.8" y="108.4">PB7 (USCK/SCL/SCK/PCINT7)</text>
<text x="234.7" y="109.3">2</text>
<text x="238.4" y="108.4">1</text>
<text x="238.4" y="110.2">2</text>
<text x="234.7" y="124.2">2</text>
<text x="234.7" y="122.3">3</text>
<text x="238.4" y="125.1">2</text>
<text x="238.4" y="123.3">3</text>
<text x="234.7" y="126.1">1</text>
<text x="238.4" y="127">1</text>
<text x="5.4" y="132.3">C</text>
<text x="290.5" y="132.3">C</text>
<text x="234.7" y="139.1">1</text>
<text x="234.7" y="141">2</text>
<text x="238.4" y="140">1</text>
<text x="238.4" y="141.9">2</text>
<text x="46.5" y="144.7">1</text>
<text x="46.5" y="146.6">3</text>
<text x="50.2" y="145.6">PB5 (PCINT5/RESET/ADC0/dW)</text>
<text x="50.2" y="149.4">PB3 (PCINT3/CLKI/ADC3)</text>
<text x="50.2" y="147.5">PB4 (PCINT4/ADC2)</text>
<text x="136.9" y="146.6">20</text>
<text x="136.9" y="148.4">24</text>
<text x="141.4" y="147.5">VCC</text>
<text x="141.4" y="149.4">VM1</text>
<text x="150.5" y="147.5">AO1</text>
<text x="150.5" y="149.4">AO1</text>
<text x="156.6" y="146.6">1</text>
<text x="156.6" y="148.4">2</text>
<text x="46.5" y="154">5</text>
<text x="46.5" y="152.1">6</text>
<text x="46.5" y="150.3">7</text>
<text x="50.2" y="154.9">PB0 (MOSI/AIN0/OC0A/PCINT0)</text>
<text x="50.2" y="153.1">PB1 (MISO/AIN1/OC0B/INT0/PCINT1)</text>
<text x="50.2" y="151.2">PB2 (SCK/ADC1/T0/PCINT2)</text>
<text x="136.9" y="150.3">13</text>
<text x="136.9" y="152.1">14</text>
<text x="136.9" y="155.9">19</text>
<text x="141.4" y="151.2">VM2</text>
<text x="141.4" y="153.1">VM3</text>
<text x="150.5" y="151.2">AO2</text>
<text x="150.5" y="153.1">AO2</text>
<text x="150.6" y="154.9">BO1</text>
<text x="156.6" y="150.3">5</text>
<text x="156.6" y="152.1">6</text>
<text x="156.6" y="154">11</text>
<text x="156.6" y="155.9">12</text>
<text x="234.7" y="154">1</text>
<text x="234.7" y="155.9">2</text>
<text x="238.4" y="154.9">1</text>
<text x="46.5" y="157.7">4</text>
<text x="50.2" y="158.7">GND</text>
<text x="73.9" y="158.7">VCC</text>
<text x="80.1" y="157.7">8</text>
<text x="136.9" y="157.7">21</text>
<text x="136.9" y="159.6">22</text>
<text x="136.9" y="161.5">23</text>
<text x="141.4" y="156.8">STBY</text>
<text x="141.4" y="158.7">AIN1</text>
<text x="141.4" y="160.5">AIN2</text>
<text x="150.6" y="158.7">BO2</text>
<text x="150.6" y="160.5">BO2</text>
<text x="150.6" y="156.8">BO1</text>
<text x="156.6" y="157.7">7</text>
<text x="156.6" y="159.6">8</text>
<text x="238.4" y="156.8">2</text>
<text x="136.9" y="167">15</text>
<text x="136.9" y="165.2">16</text>
<text x="136.9" y="163.3">17</text>
<text x="141.4" y="168">PWMB</text>
<text x="141.4" y="166.1">BIN2</text>
<text x="141.4" y="164.3">BIN1</text>
<text x="141.4" y="162.4">PWMA</text>
<text x="148.3" y="166.1">PGND1</text>
<text x="148.3" y="168">PGND1</text>
<text x="156.6" y="165.2">3</text>
<text x="156.6" y="167">4</text>
<text x="136.9" y="170.8">18</text>
<text x="141.4" y="171.7">GND</text>
<text x="148.3" y="169.8">PGND2</text>
<text x="148.3" y="171.7">PGND2</text>
<text x="156.6" y="168.9">9</text>
<text x="156.6" y="170.8">10</text>
<text x="5.4" y="184">D</text>
<text x="290.5" y="184">D</text>
<text x="224.9" y="191.3">Title</text>
<text x="224.9" y="196.9">Size</text>
<text x="234.2" y="196.9">Number</text>
<text x="271.6" y="196.9">Revision</text>
<text x="224.9" y="202.4">Date:</text>
<text x="225.8" y="199.6">A3</text>
<text x="233.3" y="202.4">20.04.2020</text>
<text x="262.3" y="202.4">Sheet</text>
<text x="267.8" y="202.4">of</text>
<text x="21.7" y="207.1">1</text>
<text x="57.9" y="207.1">2</text>
<text x="93.9" y="207.1">3</text>
<text x="130.1" y="207.1">4</text>
<text x="166.2" y="207.1">5</text>
<text x="202.3" y="207.1">6</text>
<text x="224.9" y="204.3">File:</text>
<text x="233.3" y="204.3">Schema_BtCar.SchDoc</text>
<text x="238.4" y="207.1">7</text>
<text x="262.3" y="204.3">Drawn By:</text>
<text x="274.5" y="207.1">8</text>
</g>
<g font-size="1.7" fill="#262626">
<text x="75.7" y="12.4">5V</text>
<text x="136.4" y="21.8">12VIN 1</text>
<text x="155.7" y="18">5V_LED</text>
<text x="175.6" y="21.8">12VIN</text>
<text x="198.8" y="18">5V</text>
<text x="221.7" y="18">12VIN</text>
<text x="80.6" y="32.9">GND</text>
<text x="147.6" y="34.8">GND</text>
<text x="188.7" y="34.8">GND</text>
<text x="222.2" y="34.8">GND</text>
<text x="61.8" y="38.5">BT_Txd</text>
<text x="61.8" y="40.4">BT_Rxd</text>
<text x="220.4" y="44.1">MotorVIN</text>
<text x="75" y="60.9">GND</text>
<text x="118.7" y="64.6">5V</text>
<text x="221" y="60.9">M_GND</text>
<text x="166.2" y="75.8">Buzzer</text>
<text x="220.9" y="73.9">5V_LED</text>
<text x="117.8" y="83.2">GND</text>
<text x="166.2" y="83.2">ReverseLED</text>
<text x="166.2" y="79.5">BT_Txd</text>
<text x="166.2" y="81.4">BT_Rxd</text>
<text x="166.2" y="87">BatteryIN_1</text>
<text x="166.2" y="88.8">BatteryIN_2</text>
<text x="166.2" y="85.1">StartBatteryMeasure</text>
<text x="220.9" y="88.8">5V_LED</text>
<text x="222.2" y="85.1">GND</text>
<text x="222.2" y="100">GND</text>
<text x="224" y="107.4">StopLED</text>
<text x="117.8" y="113">GND</text>
<text x="220.9" y="118.6">5V_LED</text>
<text x="222.2" y="114.9">GND</text>
<text x="22.7" y="124.2">12VIN</text>
<text x="224" y="124.2">PWMServo</text>
<text x="222.2" y="131.7">GND</text>
<text x="85" y="135.4">5V</text>
<text x="105.5" y="135.4">5V</text>
<text x="119.8" y="133.5">MotorVIN</text>
<text x="35.9" y="141">GND</text>
<text x="224" y="139.1">Buzzer</text>
<text x="32" y="148.4">StartBatteryMeasure2</text>
<text x="181.1" y="146.6">MOUT_1</text>
<text x="222.2" y="146.6">GND</text>
<text x="35.8" y="154">BatteryIN_1</text>
<text x="35.8" y="152.1">BatteryIN_2</text>
<text x="111" y="154">M_GND</text>
<text x="224" y="154">ReverseLED</text>
<text x="125.3" y="161.5">PWMMotor</text>
<text x="125.3" y="157.7">MotorIN1</text>
<text x="125.3" y="159.6">MotorIN2</text>
<text x="181.1" y="157.7">MOUT_2</text>
<text x="222.2" y="161.5">GND</text>
<text x="125.3" y="167">PWMMotor</text>
<text x="125.3" y="163.3">MotorIN1</text>
<text x="125.3" y="165.2">MotorIN2</text>
<text x="37.7" y="183.8">GND</text>
<text x="84.3" y="183.8">GND</text>
<text x="108.5" y="183.8">GND</text>
<text x="127.1" y="183.8">GND</text>
<text x="163.3" y="183.8">M_GND</text>
</g>
<g font-size="1.7" fill="#0e0e0e">
<text x="143.9" y="19.9">U1</text>
<text x="184.9" y="19.9">U2</text>
<text x="240.7" y="21.8">MainSupply1</text>
<text x="76.7" y="27.3">C1</text>
<text x="80.5" y="27.3">100nF</text>
<text x="149.5" y="27.3">L7805</text>
<text x="190.5" y="27.3">L7805</text>
<text x="240.7" y="29.2">Degson DG301-5.0-02P-12-00A(H)</text>
<text x="39.5" y="31.1">BT1</text>
<text x="48.5" y="40.7" transform="rotate(-90 48.5 40.7)">HC-05</text>
<text x="39.5" y="46">HC-05</text>
<text x="240.7" y="47.8">MotorSupply1</text>
<text x="240.7" y="55.3">Degson DG301-5.0-02P-12-00A(H)</text>
<text x="132.7" y="70.2">U3</text>
<text x="119.7" y="77.6">100nF</text>
<text x="121.5" y="75.8">C2</text>
<text x="237" y="75.8">LED1</text>
<text x="237" y="83.2">Würth Elektronik 61300211121</text>
<text x="237" y="90.7">LED2</text>
<text x="237" y="98.1">Würth Elektronik 61300211121</text>
<text x="237" y="105.6">LED3</text>
<text x="132.7" y="111.2">ATtiny2313A-PU</text>
<text x="237" y="113">Würth Elektronik 61300211121</text>
<text x="237" y="120.5">Servo1</text>
<text x="23.5" y="129.8">R1</text>
<text x="23.5" y="131.7">47kOhm</text>
<text x="237" y="129.8">Würth Elektronik 61300311121</text>
<text x="26.5" y="134.6">R2</text>
<text x="237" y="137.2">Buzzer1</text>
<text x="26.5" y="138">10kOhm</text>
<text x="48.8" y="142.8">U4</text>
<text x="115.9" y="142.8">22uF</text>
<text x="117.8" y="141">C3</text>
<text x="115.9" y="148.4">100nF</text>
<text x="117.8" y="146.6">C4</text>
<text x="140.2" y="144.7">U5</text>
<text x="237" y="144.7">Würth Elektronik 61300211121</text>
<text x="237" y="152.1">LED4</text>
<text x="48.8" y="161.5">ATtiny13A-SH</text>
<text x="88" y="161.5">C5</text>
<text x="104.8" y="161.5">C610uF</text>
<text x="112.2" y="161.5">C7100nF</text>
<text x="237" y="159.6">Würth Elektronik 61300211121</text>
<text x="86.1" y="163.3">100nF</text>
<text x="140.2" y="174.5">Toshiba TB6612FNG,C,8,EL</text>
</g>
</svg>
